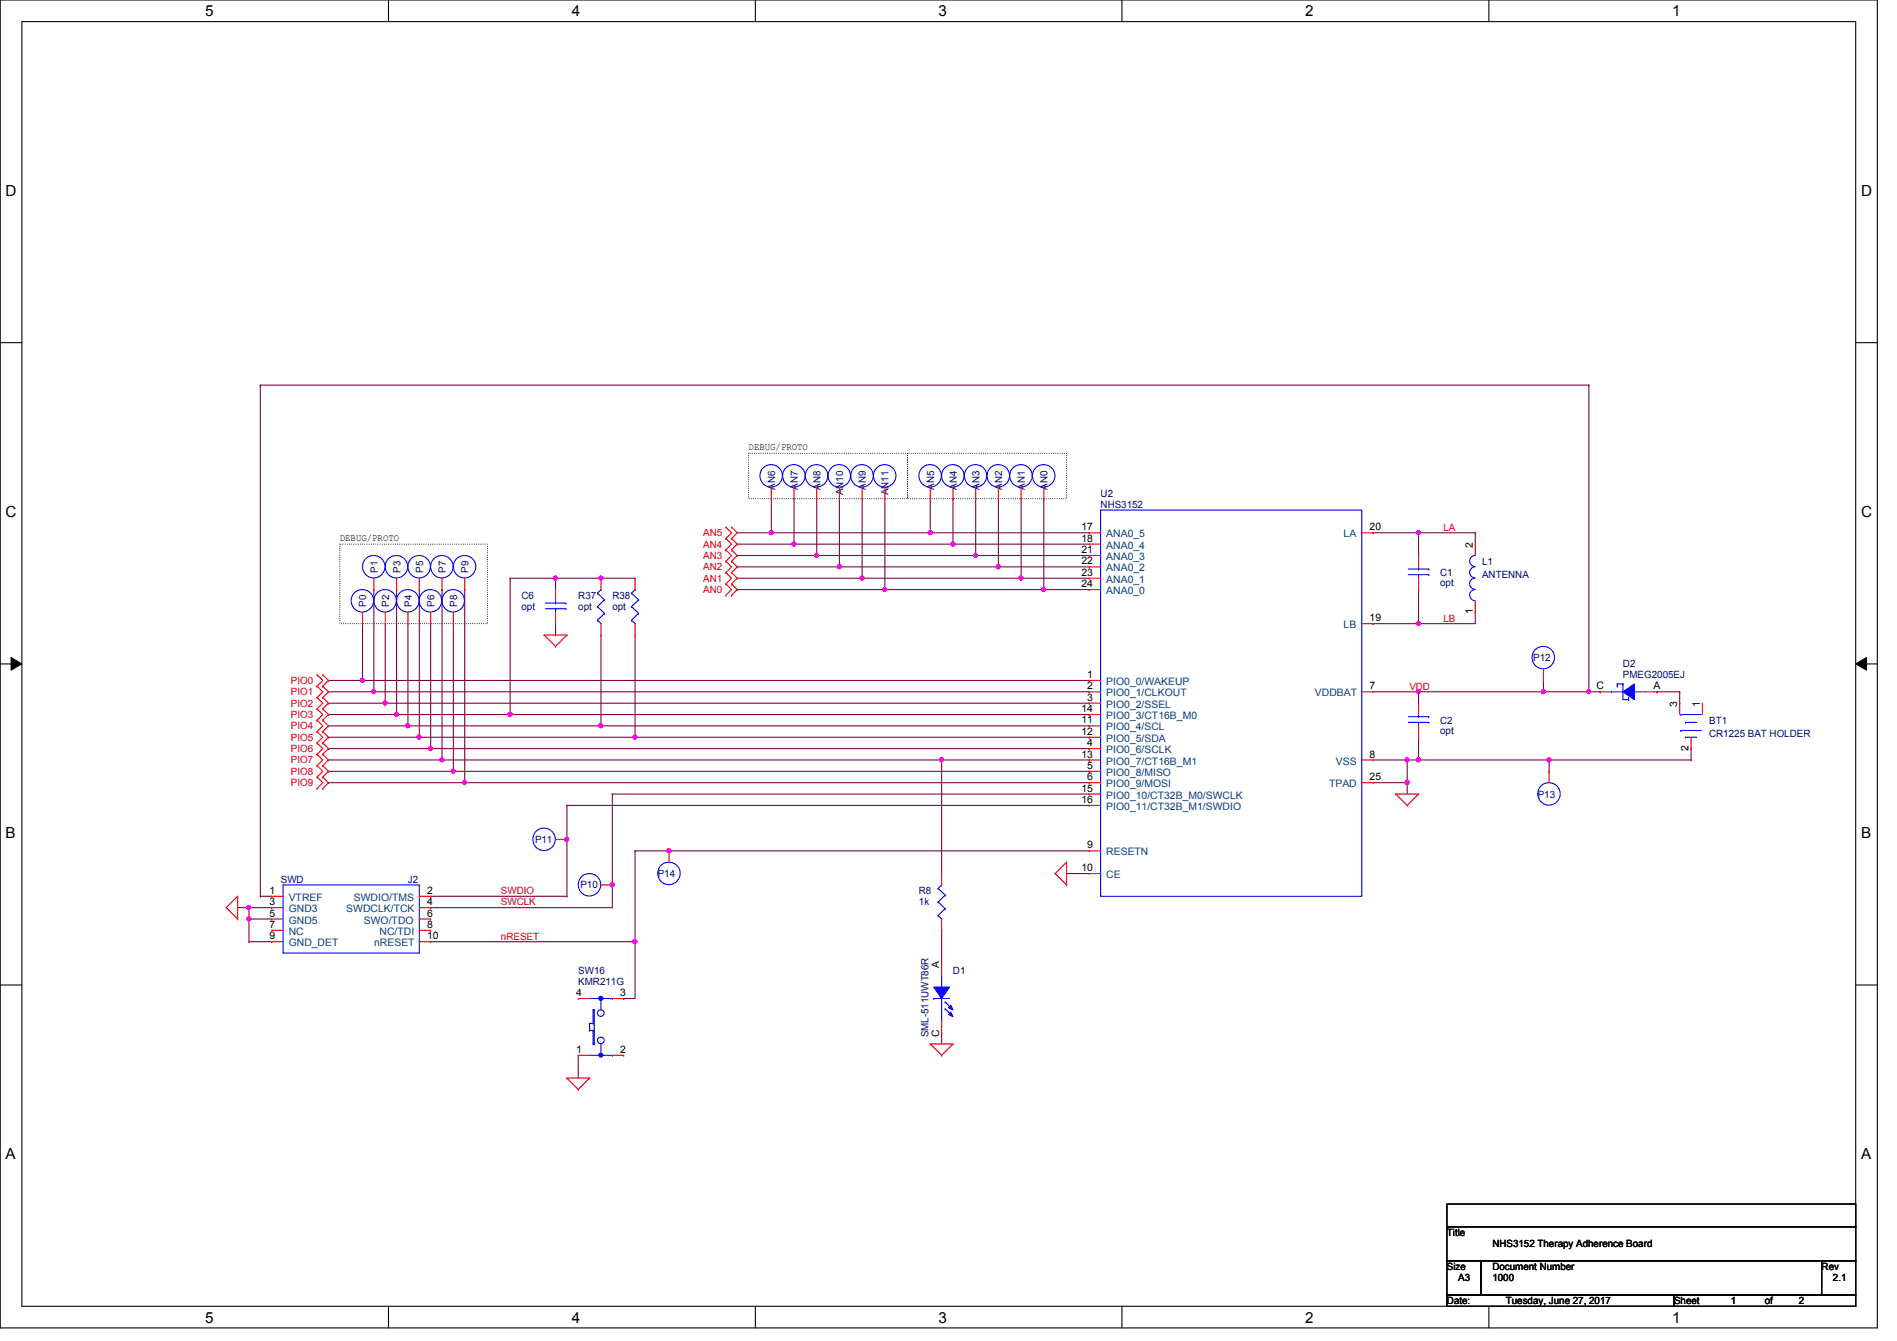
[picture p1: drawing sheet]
<svg xmlns="http://www.w3.org/2000/svg" width="297mm" height="210mm" viewBox="0 0 297 210" stroke-linecap="round" stroke-linejoin="round" font-family="sans-serif">
<path d="M0 0h294v207.9h-294zM3.4 3.4h287.2v201.1h-287.2z" fill="none" stroke="#000" stroke-width=".17"/>
<g fill="#fff">
<path d="M32.1 .4h1.3v2.6h-1.3z"/>
<path d="M32.1 204.9h1.3v2.6h-1.3z"/>
</g>
<path d="M60.8 0v3.4M60.8 204.5v3.4" fill="none" stroke="#000" stroke-width=".17"/>
<g fill="#fff">
<path d="M89.5 .4h1.3v2.6h-1.3z"/>
<path d="M89.5 204.9h1.3v2.6h-1.3z"/>
</g>
<path d="M118.3 0v3.4M118.3 204.5v3.4" fill="none" stroke="#000" stroke-width=".17"/>
<g fill="#fff">
<path d="M147 .4h1.3v2.6h-1.3z"/>
<path d="M147 204.9h1.3v2.6h-1.3z"/>
</g>
<path d="M175.7 0v3.4M175.7 204.5v3.4" fill="none" stroke="#000" stroke-width=".17"/>
<g fill="#fff">
<path d="M204.4 .4h1.3v2.6h-1.3z"/>
<path d="M204.4 204.9h1.3v2.6h-1.3z"/>
</g>
<path d="M233.1 0v3.4M233.1 204.5v3.4" fill="none" stroke="#000" stroke-width=".17"/>
<g fill="#fff">
<path d="M261.8 .4h1.3v2.6h-1.3z"/>
<path d="M261.8 204.9h1.3v2.6h-1.3z"/>
<path d="M.9 28.5h1.7v2.7h-1.7z"/>
<path d="M291.4 28.5h1.7v2.7h-1.7z"/>
<path d="M.9 78.7h1.7v2.7h-1.7z"/>
<path d="M291.4 78.7h1.7v2.7h-1.7z"/>
</g>
<path d="M0 53.6h3.4M290.6 53.6h3.4" fill="none" stroke="#000" stroke-width=".17"/>
<g fill="#fff">
<path d="M.9 129h1.6v2.7h-1.6z"/>
<path d="M291.4 129h1.6v2.7h-1.6z"/>
</g>
<path d="M0 103.9h3.4M290.6 103.9h3.4" fill="none" stroke="#000" stroke-width=".17"/>
<path d="M1.7 102.9l1.7 1-1.7 1zM290.6 103.9l1.7-1v2z" fill="#000"/>
<path d="M1.7 102.9l1.7 1-1.7 1zM290.6 103.9l1.7-1v2z" fill="none" stroke="#000" stroke-width=".16"/>
<g fill="#fff">
<path d="M.9 179.3h1.6v2.6h-1.6z"/>
<path d="M291.4 179.3h1.6v2.6h-1.6z"/>
</g>
<path d="M0 154.2h3.4M290.6 154.2h3.4" fill="none" stroke="#000" stroke-width=".17"/>
<path d="M117.2 71h24.9v7.1h-24.9zM142.1 71h24.9v7.1h-24.9zM53.2 85.2h23.1v12.4h-23.1z" fill="none" stroke="#000" stroke-width=".17" stroke-dasharray="0 .3"/>
<path d="M222.1 83.4h.1M222.1 92.3h.1M222.1 83.4v3.6M222.1 92.3v5.3M222.1 83.4h8.9" fill="none" stroke="#800040" stroke-width=".17"/>
<circle cx="222.1" cy="83.4" r=".32" fill="#f0f"/>
<circle cx="222.1" cy="83.4" r=".32" fill="none" stroke="#f0f" stroke-width=".17"/>
<path d="M222.1 97.6h.1M222.1 97.6h8.9" fill="none" stroke="#800040" stroke-width=".17"/>
<circle cx="222.1" cy="97.6" r=".32" fill="#f0f"/>
<circle cx="222.1" cy="97.6" r=".32" fill="none" stroke="#f0f" stroke-width=".17"/>
<g fill="none" stroke="#800040" stroke-width=".17">
<path d="M248.8 60.3h.1M248.8 60.3v48M231 83.4h.1M231 95.8h.1M231 83.4v1.8M231 95.8v1.8M215 108.3h7.1M222.1 108.3h.1M259.5 108.3h.1M259.5 108.3h3.5M263 108.3h.1M263 108.3v1.8"/>
<path d="M99.4 133.2h.1M99.4 133.2h5.4M99.4 133.2v14.2M104.8 133.2h.1M167 136.7h.1M167 136.7h3.6"/>
</g>
<circle cx="248.8" cy="108.3" r=".32" fill="#f0f"/>
<circle cx="248.8" cy="108.3" r=".32" fill="none" stroke="#f0f" stroke-width=".17"/>
<path d="M39 143.8h.1M39 143.8h3.5" fill="none" stroke="#800040" stroke-width=".17"/>
<circle cx="39" cy="143.8" r=".32" fill="#f0f"/>
<circle cx="39" cy="143.8" r=".32" fill="none" stroke="#f0f" stroke-width=".17"/>
<path d="M37.2 142.1h.1M37.2 142.1h5.3M39 142.1h.1M39 142.1v1.7" fill="none" stroke="#800040" stroke-width=".17"/>
<circle cx="39" cy="142" r=".32" fill="#f0f"/>
<circle cx="39" cy="142" r=".32" fill="none" stroke="#f0f" stroke-width=".17"/>
<g fill="none" stroke="#800040" stroke-width=".17">
<path d="M40.8 60.3h.1M40.8 60.3v80M40.8 60.3h208M58.5 108.3h112.1M170.6 108.3h.1M248.8 108.3h1.8M250.6 108.3h.1M39 147.4h.1M39 143.8h.1M39 147.4h3.5M39 143.8v3.6M40.8 140.3h.1"/>
<path d="M40.8 140.3h1.7M67.4 140.3h.1M67.4 140.3h21.4M147.4 145.6h.1M147.4 145.6v5.4"/>
</g>
<circle cx="58.5" cy="108.3" r=".32" fill="#f0f"/>
<circle cx="58.5" cy="108.3" r=".32" fill="none" stroke="#f0f" stroke-width=".17"/>
<path d="M56.8 106.5h113.8M63.9 113.6h30.2M65.7 115.4h33.7M94.1 113.6h.1M99.4 115.4h.1M170.6 106.5h.1" fill="none" stroke="#800040" stroke-width=".17"/>
<circle cx="56.7" cy="106.5" r=".32" fill="#f0f"/>
<circle cx="56.7" cy="106.5" r=".32" fill="none" stroke="#f0f" stroke-width=".17"/>
<path d="M60.3 110.1h110.3M170.6 110.1h.1" fill="none" stroke="#800040" stroke-width=".17"/>
<circle cx="60.3" cy="110" r=".32" fill="#f0f"/>
<circle cx="60.3" cy="110" r=".32" fill="none" stroke="#f0f" stroke-width=".17"/>
<path d="M62.1 111.8h17.8M67.4 117.2h103.2M79.9 111.8h.1M170.6 117.2h.1" fill="none" stroke="#800040" stroke-width=".17"/>
<circle cx="67.4" cy="117.2" r=".32" fill="#f0f"/>
<circle cx="67.4" cy="117.2" r=".32" fill="none" stroke="#f0f" stroke-width=".17"/>
<path d="M69.2 119h78.2M147.4 119h.1M71 120.7h99.6M170.6 120.7h.1" fill="none" stroke="#800040" stroke-width=".17"/>
<circle cx="71" cy="120.7" r=".32" fill="#f0f"/>
<circle cx="71" cy="120.7" r=".32" fill="none" stroke="#f0f" stroke-width=".17"/>
<path d="M72.8 122.5h97.8M170.6 122.5h.1" fill="none" stroke="#800040" stroke-width=".17"/>
<circle cx="72.7" cy="122.5" r=".32" fill="#f0f"/>
<circle cx="72.7" cy="122.5" r=".32" fill="none" stroke="#f0f" stroke-width=".17"/>
<path d="M222.1 108.3h.1M222.1 108.3h19.6M147.4 161.6h.1M147.4 161.6v1.8" fill="none" stroke="#800040" stroke-width=".17"/>
<circle cx="222.1" cy="108.3" r=".32" fill="#f0f"/>
<circle cx="222.1" cy="108.3" r=".32" fill="none" stroke="#f0f" stroke-width=".17"/>
<path d="M215 83.4h.1M215 97.6h.1M215 83.4h7.1M215 97.6h7.1M88.8 126.1h.1M88.8 126.1h81.8M88.8 131.4v8.9M95.9 124.3h.1M95.9 124.3h74.7M88.8 140.3h.1" fill="none" stroke="#800040" stroke-width=".17"/>
<circle cx="88.7" cy="131.4" r=".32" fill="#f0f"/>
<circle cx="88.7" cy="131.4" r=".32" fill="none" stroke="#f0f" stroke-width=".17"/>
<path d="M95.9 138.5h.1M95.9 124.3v14.2" fill="none" stroke="#800040" stroke-width=".17"/>
<circle cx="95.9" cy="138.5" r=".32" fill="#f0f"/>
<circle cx="95.9" cy="138.5" r=".32" fill="none" stroke="#f0f" stroke-width=".17"/>
<path d="M67.4 147.4h32M99.4 147.4h.1" fill="none" stroke="#800040" stroke-width=".17"/>
<circle cx="99.4" cy="147.4" r=".32" fill="#f0f"/>
<circle cx="99.4" cy="147.4" r=".32" fill="none" stroke="#f0f" stroke-width=".17"/>
<path d="M58.5 92.3h.1M58.5 92.3v16M62.1 92.3h.1M62.1 92.3v19.5" fill="none" stroke="#800040" stroke-width=".17"/>
<circle cx="62.1" cy="111.8" r=".32" fill="#f0f"/>
<circle cx="62.1" cy="111.8" r=".32" fill="none" stroke="#f0f" stroke-width=".17"/>
<path d="M65.7 92.3h.1M65.7 92.3v23.1" fill="none" stroke="#800040" stroke-width=".17"/>
<circle cx="65.6" cy="115.4" r=".32" fill="#f0f"/>
<circle cx="65.6" cy="115.4" r=".32" fill="none" stroke="#f0f" stroke-width=".17"/>
<path d="M69.2 92.3h.1M69.2 92.3v26.7" fill="none" stroke="#800040" stroke-width=".17"/>
<circle cx="69.2" cy="118.9" r=".32" fill="#f0f"/>
<circle cx="69.2" cy="118.9" r=".32" fill="none" stroke="#f0f" stroke-width=".17"/>
<g fill="none" stroke="#800040" stroke-width=".17">
<path d="M56.8 97.6v8.9M60.3 97.6v12.5M63.9 97.6v16M72.8 92.3h.1M72.8 92.3v30.2h-21.4M51.4 119h.1M51.4 115.4h.1M51.4 111.8h.1M51.4 108.3h.1M51.4 106.5h.1M51.4 110.1h.1M51.4 119h17.8"/>
<path d="M51.4 115.4h14.3M51.4 111.8h10.7M51.4 108.3h7.1M51.4 106.5h5.4M51.4 110.1h8.9M56.8 106.5h.1M60.3 110.1h.1M63.9 113.6h.1M51.4 122.5h.1"/>
</g>
<circle cx="63.9" cy="113.6" r=".32" fill="#f0f"/>
<circle cx="63.9" cy="113.6" r=".32" fill="none" stroke="#f0f" stroke-width=".17"/>
<g fill="none" stroke="#800040" stroke-width=".17">
<path d="M67.4 97.6v19.6M71 97.6v23.1M115.4 90.5h.1M115.4 88.7h.1M115.4 87h.1M115.4 85.2h.1M115.4 92.3h.1M115.4 90.5h19.6M115.4 88.7h16M115.4 87h12.5M115.4 85.2h8.9M115.4 83.4h5.4"/>
<path d="M115.4 92.3h23.2M120.8 83.4h.1M51.4 113.6h.1M51.4 117.2h.1M51.4 113.6h12.5M51.4 117.2h16M67.4 117.2h.1M147.4 119h.1M147.4 119v17.7M147.4 119h23.2M170.6 119h.1M51.4 120.7h.1"/>
<path d="M51.4 120.7h19.6M71 120.7h.1M88.8 131.4h.1M88.8 126.1v5.3M95.9 138.5h.1M95.9 138.5v3.6h-28.5M67.4 142.1h.1"/>
</g>
<circle cx="147.4" cy="118.9" r=".32" fill="#f0f"/>
<circle cx="147.4" cy="118.9" r=".32" fill="none" stroke="#f0f" stroke-width=".17"/>
<path d="M215 119h5.3M220.3 119h.1M220.3 119v3.5M242.6 119v1.7M215 122.5h5.3M220.3 122.5h.1M242.6 120.7h.1M97.7 156.3h.1M99.4 147.4h.1M99.4 147.4v8.9h-1.7M90.5 165.2h.1M90.5 165.2v3.5" fill="none" stroke="#800040" stroke-width=".17"/>
<circle cx="220.3" cy="122.5" r=".32" fill="#f0f"/>
<circle cx="220.3" cy="122.5" r=".32" fill="none" stroke="#f0f" stroke-width=".17"/>
<circle cx="220.3" cy="118.9" r=".32" fill="#f0f"/>
<circle cx="220.3" cy="118.9" r=".32" fill="none" stroke="#f0f" stroke-width=".17"/>
<path d="M220.3 119h22.3M222.1 119h.1M222.1 115.4h.1M222.1 115.4v3.6M220.3 122.5h.1M220.3 122.5v1.8" fill="none" stroke="#800040" stroke-width=".17"/>
<circle cx="242.5" cy="118.9" r=".32" fill="#f0f"/>
<circle cx="242.5" cy="118.9" r=".32" fill="none" stroke="#f0f" stroke-width=".17"/>
<circle cx="222.1" cy="118.9" r=".32" fill="#f0f"/>
<circle cx="222.1" cy="118.9" r=".32" fill="none" stroke="#f0f" stroke-width=".17"/>
<path d="M241.7 108.3h.1M241.7 106.5v1.8M242.6 119h22.2M264.8 117.2h.1M264.8 119h.1M264.8 117.2v1.8" fill="none" stroke="#800040" stroke-width=".17"/>
<circle cx="241.7" cy="108.3" r=".32" fill="#f0f"/>
<circle cx="241.7" cy="108.3" r=".32" fill="none" stroke="#f0f" stroke-width=".17"/>
<path d="M145.7 78.1h.1M145.7 78.1v5.3M145.7 83.4h.1M145.7 83.4h24.9M241.7 108.3h.1M241.7 108.3h7.1" fill="none" stroke="#800040" stroke-width=".17"/>
<circle cx="145.6" cy="83.4" r=".32" fill="#f0f"/>
<circle cx="145.6" cy="83.4" r=".32" fill="none" stroke="#f0f" stroke-width=".17"/>
<path d="M149.2 78.1h.1M149.2 78.1v7.1M149.2 85.2h.1M149.2 85.2h21.4" fill="none" stroke="#800040" stroke-width=".17"/>
<circle cx="149.2" cy="85.1" r=".32" fill="#f0f"/>
<circle cx="149.2" cy="85.1" r=".32" fill="none" stroke="#f0f" stroke-width=".17"/>
<g fill="none" stroke="#800040" stroke-width=".17">
<path d="M152.8 78.1h.1M152.8 78.1v8.9M156.3 78.1h.1M156.3 78.1v10.6M159.9 78.1h.1M159.9 78.1v12.4M163.4 78.1h.1M163.4 78.1v14.2M152.8 87h.1M152.8 87h17.8M156.3 88.7h.1M156.3 88.7h14.3"/>
<path d="M159.9 90.5h.1M159.9 90.5h10.7M163.4 92.3h.1M163.4 92.3h7.2M222.1 110.1h.1M222.1 108.3v1.8M104.8 133.2h.1M104.8 133.2h65.8"/>
</g>
<circle cx="104.7" cy="133.2" r=".32" fill="#f0f"/>
<circle cx="104.7" cy="133.2" r=".32" fill="none" stroke="#f0f" stroke-width=".17"/>
<path d="M87 90.5h.1M87 90.5v1.8" fill="none" stroke="#800040" stroke-width=".17"/>
<circle cx="87" cy="90.5" r=".32" fill="#f0f"/>
<circle cx="87" cy="90.5" r=".32" fill="none" stroke="#f0f" stroke-width=".17"/>
<path d="M87 90.5h12.4M94.1 90.5h.1M99.4 90.5h.1" fill="none" stroke="#800040" stroke-width=".17"/>
<circle cx="94.1" cy="90.5" r=".32" fill="#f0f"/>
<circle cx="94.1" cy="90.5" r=".32" fill="none" stroke="#f0f" stroke-width=".17"/>
<path d="M94.1 99.4v14.2M94.1 113.6h.1" fill="none" stroke="#800040" stroke-width=".17"/>
<circle cx="94.1" cy="113.6" r=".32" fill="#f0f"/>
<circle cx="94.1" cy="113.6" r=".32" fill="none" stroke="#f0f" stroke-width=".17"/>
<path d="M99.4 99.4v16M94.1 113.6h76.5M99.4 115.4h.1M99.4 115.4h71.2M170.6 113.6h.1M170.6 115.4h.1" fill="none" stroke="#800040" stroke-width=".17"/>
<circle cx="99.4" cy="115.4" r=".32" fill="#f0f"/>
<circle cx="99.4" cy="115.4" r=".32" fill="none" stroke="#f0f" stroke-width=".17"/>
<path d="M79.9 90.5h.1M79.9 90.5h7.1M79.9 90.5v21.3M87 99.4h.1M87 97.6v1.8M79.9 111.8h.1M79.9 111.8h90.7M170.6 111.8h.1" fill="none" stroke="#800040" stroke-width=".17"/>
<circle cx="79.9" cy="111.8" r=".32" fill="#f0f"/>
<circle cx="79.9" cy="111.8" r=".32" fill="none" stroke="#f0f" stroke-width=".17"/>
<path d="M138.6 78.1v14.2M138.6 92.3h.1M138.6 92.3h24.8" fill="none" stroke="#800040" stroke-width=".17"/>
<circle cx="163.4" cy="92.3" r=".32" fill="#f0f"/>
<circle cx="163.4" cy="92.3" r=".32" fill="none" stroke="#f0f" stroke-width=".17"/>
<circle cx="138.5" cy="92.3" r=".32" fill="#f0f"/>
<circle cx="138.5" cy="92.3" r=".32" fill="none" stroke="#f0f" stroke-width=".17"/>
<path d="M135 78.1v12.4M135 90.5h.1M135 90.5h24.9" fill="none" stroke="#800040" stroke-width=".17"/>
<circle cx="159.9" cy="90.5" r=".32" fill="#f0f"/>
<circle cx="159.9" cy="90.5" r=".32" fill="none" stroke="#f0f" stroke-width=".17"/>
<circle cx="135" cy="90.5" r=".32" fill="#f0f"/>
<circle cx="135" cy="90.5" r=".32" fill="none" stroke="#f0f" stroke-width=".17"/>
<path d="M131.4 78.1v10.6M131.4 88.7h.1M131.4 88.7h24.9" fill="none" stroke="#800040" stroke-width=".17"/>
<circle cx="156.3" cy="88.7" r=".32" fill="#f0f"/>
<circle cx="156.3" cy="88.7" r=".32" fill="none" stroke="#f0f" stroke-width=".17"/>
<circle cx="131.4" cy="88.7" r=".32" fill="#f0f"/>
<circle cx="131.4" cy="88.7" r=".32" fill="none" stroke="#f0f" stroke-width=".17"/>
<path d="M127.9 78.1v8.9M127.9 87h.1M127.9 87h24.9" fill="none" stroke="#800040" stroke-width=".17"/>
<circle cx="152.8" cy="86.9" r=".32" fill="#f0f"/>
<circle cx="152.8" cy="86.9" r=".32" fill="none" stroke="#f0f" stroke-width=".17"/>
<circle cx="127.9" cy="86.9" r=".32" fill="#f0f"/>
<circle cx="127.9" cy="86.9" r=".32" fill="none" stroke="#f0f" stroke-width=".17"/>
<path d="M124.3 78.1v7.1M124.3 85.2h.1" fill="none" stroke="#800040" stroke-width=".17"/>
<circle cx="124.3" cy="85.1" r=".32" fill="#f0f"/>
<circle cx="124.3" cy="85.1" r=".32" fill="none" stroke="#f0f" stroke-width=".17"/>
<path d="M120.8 78.1v5.3M120.8 83.4h.1M124.3 85.2h.1M124.3 85.2h24.9" fill="none" stroke="#800040" stroke-width=".17"/>
<circle cx="120.7" cy="83.4" r=".32" fill="#f0f"/>
<circle cx="120.7" cy="83.4" r=".32" fill="none" stroke="#f0f" stroke-width=".17"/>
<path d="M120.8 83.4h24.9M145.7 83.4h.1" fill="none" stroke="#800040" stroke-width=".17"/>
<g fill="none" stroke="#f00" stroke-width=".17">
<path d="M120.8 78.1h.1M120.8 76.3v1.8M127.9 78.1h.1M127.9 76.3v1.8M135 78.1h.1M135 76.3v1.8M149.2 78.1h.1M149.2 76.3v1.8M152.8 78.1h.1M152.8 76.3v1.8M163.4 78.1h.1M163.4 76.3v1.8"/>
<path d="M56.8 97.6h.1M56.8 95.8v1.8M60.3 97.6h.1M60.3 95.8v1.8M62.1 92.3h.1M62.1 90.5v1.8M67.4 97.6h.1M67.4 95.8v1.8M69.2 92.3h.1M69.2 90.5v1.8M72.8 92.3h.1M72.8 90.5v1.8"/>
<path d="M85.2 99.4h.1M85.2 99.4h3.6M85.2 99.4l1.8 1.8M87 92.3h.1M87 97.6h.1M87 92.3v1.8M87 95.8v1.8M88.8 99.4h.1M88.8 99.4l-1.8 1.8M99.4 99.4h.1M99.4 90.5h.1M99.4 90.5v1.8"/>
<path d="M99.4 97.6v1.8M113.7 93.2h.1M113.7 91.4h.1M113.7 89.6h.1M113.7 87.8h.1M113.7 86.1h.1M113.7 84.3h.1M113.7 82.5h.1M113.7 91.4l.9 .9-.9 .9M113.7 89.6l.9 .9-.9 .9M113.7 87.8l.9 .9-.9 .9M113.7 86.1l.9 .9-.9 .8"/>
<path d="M113.7 84.3l.9 .9-.9 .9M113.7 82.5l.9 .9-.9 .9M114.6 91.4h.1M114.6 93.2h.1M114.6 89.6h.1M114.6 87.8h.1M114.6 86.1h.1M114.6 84.3h.1M114.6 82.5h.1M114.6 91.4l.8 .9-.8 .9M114.6 89.6l.8 .9-.8 .9M114.6 87.8l.8 .9-.8 .9"/>
<path d="M114.6 86.1l.8 .9-.8 .8M114.6 84.3l.8 .9-.8 .9M114.6 82.5l.8 .9-.8 .9M170.6 88.7h.1M170.6 87h.1M170.6 85.2h.1M170.6 83.4h.1M170.6 92.3h.1M170.6 90.5h.1M170.6 88.7h1.7M170.6 87h1.7M170.6 85.2h1.7"/>
<path d="M170.6 83.4h1.7M170.6 92.3h1.7M170.6 90.5h1.7M213.2 83.4h1.8M213.2 97.6h1.8M215 97.6h.1M215 83.4h.1M222.1 87h.1M222.1 92.3h.1M222.1 87v1.7M222.1 90.5v1.8M231 95.8h.1"/>
<path d="M231 85.2h.1M231 85.2v1.8M231 94.1v1.7M49.7 109.2h.1M49.7 107.4h.1M49.7 105.6h.1M49.7 111h.1M49.7 112.7h.1M49.7 114.5h.1M49.7 116.3h.1M49.7 118.1h.1M49.7 119.8h.1"/>
<path d="M49.7 107.4l.8 .9-.8 .9M49.7 105.6l.8 .9-.8 .9M49.7 109.2l.8 .9-.8 .9M49.7 111l.8 .8-.8 .9M49.7 112.7l.8 .9-.8 .9M49.7 114.5l.8 .9-.8 .9M49.7 116.3l.8 .9-.8 .9M49.7 119.8l.8 .9-.8 .9M49.7 118.1l.8 .9-.8 .8M50.5 107.4h.1M50.5 109.2h.1M50.5 105.6h.1"/>
<path d="M50.5 111h.1M50.5 112.7h.1M50.5 114.5h.1M50.5 116.3h.1M50.5 118.1h.1M50.5 119.8h.1M50.5 107.4l.9 .9-.9 .9M50.5 105.6l.9 .9-.9 .9M50.5 109.2l.9 .9-.9 .9M50.5 111l.9 .8-.9 .9M50.5 112.7l.9 .9-.9 .9M50.5 114.5l.9 .9-.9 .9"/>
<path d="M50.5 116.3l.9 .9-.9 .9M50.5 119.8l.9 .9-.9 .9M50.5 118.1l.9 .9-.9 .8M87 101.2h.1M170.6 106.5h.1M170.6 108.3h.1M170.6 110.1h.1M170.6 117.2h.1M170.6 113.6h.1M170.6 115.4h.1M170.6 119h.1M170.6 111.8h.1"/>
<path d="M170.6 106.5h1.7M170.6 108.3h1.7M170.6 110.1h1.7M170.6 117.2h1.7M170.6 119h1.7M170.6 113.6h1.7M170.6 115.4h1.7M170.6 111.8h1.7M213.2 108.3h1.8M213.2 119h1.8M215 108.3h.1M215 119h.1"/>
<path d="M222.1 110.1h.1M222.1 115.4h.1M222.1 110.1v1.7M222.1 113.6v1.8M241.7 106.5h.1M241.7 104.7v1.8M49.7 121.6h.1M49.7 123.4h.1M49.7 121.6l.8 .9-.8 .9M50.5 121.6h.1M50.5 123.4h.1M50.5 121.6l.9 .9-.9 .9"/>
<path d="M87 131.4h1.8M88.8 131.4h.1M104.8 133.2h.1M104.8 133.2v1.8M147.4 136.7h.1M147.4 136.7v1.8M165.2 136.7h.1M165.2 136.7l1.8 1.8M167 138.5h.1M167 135h.1M167 135v3.5M167 135l-1.8 1.7"/>
<path d="M170.6 120.7h.1M170.6 122.5h.1M170.6 133.2h.1M170.6 136.7h.1M170.6 124.3h.1M170.6 126.1h.1M170.6 124.3h1.7M170.6 120.7h1.7M170.6 122.5h1.7M170.6 133.2h1.7M170.6 136.7h1.7M170.6 126.1h1.7"/>
<path d="M213.2 122.5h1.8M215 122.5h.1M218.6 124.3h.1M218.6 124.3h3.5M218.6 124.3l1.7 1.8M220.3 126.1h.1M222.1 124.3h.1M222.1 124.3l-1.8 1.8M35.4 142.1h.1M35.4 142.1l1.8 1.7M37.2 140.3h.1M37.2 143.8h.1"/>
<path d="M37.2 140.3v3.5M37.2 140.3l-1.8 1.8M42.5 140.3h.1M42.5 142.1h.1M42.5 143.8h.1M42.5 147.4h.1M42.5 145.6h.1M42.5 140.3h1.8M42.5 142.1h1.8M42.5 143.8h1.8M42.5 145.6h1.8M42.5 147.4h1.8"/>
<path d="M65.7 140.3h1.7M65.7 142.1h1.7M65.7 143.8h1.7M65.7 145.6h1.7M65.7 147.4h1.7M67.4 140.3h.1M67.4 142.1h.1M67.4 143.8h.1M67.4 145.6h.1M67.4 147.4h.1M147.4 145.6h.1M147.4 143.8v1.8"/>
<path d="M88.8 168.7h.1M88.8 168.7h3.5M88.8 168.7l1.7 1.8M90.5 170.5h.1M92.3 168.7h.1M92.3 168.7l-1.8 1.8M145.7 163.4h.1M145.7 163.4h3.5M145.7 163.4l1.7 1.8M147.4 165.2h.1M149.2 163.4h.1M149.2 163.4l-1.8 1.8"/>
</g>
<path d="M226.6 188.5h64v3.5h-64zM226.6 192h64v5.4h-64zM226.6 197.4h5.3v5.3h-5.3zM231.9 197.4h53.3v5.3h-53.3zM285.2 197.4h5.4v5.3h-5.4zM226.6 202.7h35.5v1.8h-35.5zM262.1 202.7h28.5v1.8h-28.5z" fill="none" stroke="#000" stroke-width=".17"/>
<g fill="none" stroke="#00f" stroke-width=".17">
<path d="M172.3 79.8h40.9v60.5h-40.9zM85.4 95.3h3.2M85.4 94.4h3.2M87 94.4h.1M87 95.3h.1M87 94.1v.3M87 95.3v.5M88.6 95.3h.1M88.6 94.4h.1M98.9 97.1h.1M98.9 95h.1M98.9 92.8h.1"/>
<path d="M98.9 97.1l.5 .5M98.9 95l1.1 1M98.9 92.8l1.1 1.1M99.4 92.3h.1M99.4 92.3l-.5 .5M100 96h.1M100 93.9h.1M100 96l-1.1 1.1M100 93.9l-1.1 1.1M220.5 90h3.2M220.5 89.1h3.2M222.1 89.1h.1"/>
<path d="M222.1 90h.1M222.1 88.7v.4M222.1 90v.5M223.7 90h.1M223.7 89.1h.1M231 92.3a.87 .87 0 0 0-.9 .9 .87 .87 0 0 0 .9 .8M231 90.5a.87 .87 0 0 0-.9 .9 .87 .87 0 0 0 .9 .8M231 88.7a.87 .87 0 0 0-.9 .9 .87 .87 0 0 0 .9 .9M231 87a.87 .87 0 0 0-.9 .8 .87 .87 0 0 0 .9 .9M220.5 113.1h3.2M220.5 112.2h3.2M222.1 112.2h.1"/>
<path d="M222.1 113.1h.1M222.1 111.8v.4M222.1 113.1v.5M223.7 113.1h.1M223.7 112.2h.1M252.3 108.3h.1M252.3 108.3h1.8M253.2 107.1h.1M253.2 107.1h.9M254.1 107.1h.1M254.1 107.1v2.4h.9M255 109.5h.1"/>
<path d="M255.9 108.3h.1M255.9 108.3h1.8M44.3 138.5h21.4v10.7h-21.4zM146.9 139.1h.1M146.9 139.1l1.1 1M147.4 138.5h.1M147.4 138.5l-.5 .6M146.9 143.3h.1M146.9 141.2h.1M146.9 143.3l.5 .5M146.9 141.2l1.1 1M148 142.2h.1"/>
<path d="M148 140.1h.1M148 142.2l-1.1 1.1M148 140.1l-1.1 1.1"/>
<circle cx="120.7" cy="74.5" r="1.76"/>
<circle cx="127.9" cy="74.5" r="1.76"/>
<circle cx="135" cy="74.5" r="1.76"/>
<circle cx="149.2" cy="74.5" r="1.76"/>
<circle cx="152.8" cy="74.5" r="1.76"/>
<circle cx="163.4" cy="74.5" r="1.76"/>
<circle cx="56.7" cy="94" r="1.76"/>
<circle cx="60.3" cy="94" r="1.76"/>
<circle cx="62.1" cy="88.7" r="1.76"/>
<circle cx="67.4" cy="94" r="1.76"/>
<circle cx="69.2" cy="88.7" r="1.76"/>
<circle cx="72.7" cy="88.7" r="1.76"/>
<circle cx="241.7" cy="102.9" r="1.76"/>
<circle cx="85.2" cy="131.4" r="1.76"/>
<circle cx="104.7" cy="136.7" r="1.76"/>
</g>
<path d="M254.1 108.3l1.8-1.2v2.4z" fill-rule="evenodd" fill="#00f"/>
<g fill="none" stroke="#00f" stroke-width=".17">
<path d="M253.2 107.4h.1M253.2 107.1v.3M254.1 108.3l1.8-1.2v2.4zM255 109.2h.1M255 109.2v.3M92.3 156.3h3.6M92.9 158.1h.1M92.9 158.1v2.1M93 158.1h.1M93 158.1v5.3M94.1 156.3h.1M94.1 156.3v1.8"/>
<path d="M95.9 156.3h.1M92.3 160.2h.1M92.3 161.3h.1M92.3 160.2h.6M92.3 160.2v1.1M92.3 161.3h.6M92.3 165.2h3.6M92.9 160.2h.1M92.9 161.3h.1M92.9 163.4h.1M92.9 161.3v2.1M93 163.4h.1"/>
<path d="M94.1 165.2h.1M94.1 163.4v1.8M95.9 165.2h.1"/>
<circle cx="138.5" cy="74.5" r="1.76"/>
<circle cx="159.9" cy="74.5" r="1.76"/>
<circle cx="65.6" cy="88.7" r="1.76"/>
<circle cx="94.1" cy="158.6" r=".52"/>
<circle cx="94.1" cy="162.9" r=".52"/>
</g>
<path d="M138.6 78.1h.1M138.6 76.3v1.8M159.9 78.1h.1M159.9 76.3v1.8M65.7 92.3h.1M65.7 90.5v1.8M250.6 108.3h.1M250.6 108.3h1.7M257.7 108.3h1.8M259.5 108.3h.1" fill="none" stroke="#f00" stroke-width=".17"/>
<circle cx="94.1" cy="156.3" r=".32" fill="#00f"/>
<circle cx="94.1" cy="156.3" r=".32" fill="none" stroke="#00f" stroke-width=".17"/>
<circle cx="94.1" cy="165.2" r=".32" fill="#00f"/>
<g fill="none" stroke="#00f" stroke-width=".17">
<path d="M93.6 97.1h.1M93.6 95h.1M93.6 92.8h.1M93.6 97.1l.5 .5M93.6 95l1.1 1M93.6 92.8l1.1 1.1M94.1 92.3h.1M94.1 92.3l-.5 .5M94.7 96h.1M94.7 93.9h.1M94.7 96l-1.1 1.1M94.7 93.9l-1.1 1.1"/>
<path d="M263.2 111.8h.1M263.2 114.3h.1M263.2 111.8h3.2M263.2 114.3h3.2M263.9 115.4h.1M263.9 113.1h.1M263.9 115.4h1.8M263.9 113.1h1.8M146.2 156.3h.1M146.2 156.3h2.5M147.4 154.5h.1M147.4 159.9h.1"/>
<path d="M147.4 152.7v1.8M147.4 156.3v3.6"/>
<circle cx="124.3" cy="74.5" r="1.76"/>
<circle cx="131.4" cy="74.5" r="1.76"/>
<circle cx="145.6" cy="74.5" r="1.76"/>
<circle cx="156.3" cy="74.5" r="1.76"/>
<circle cx="58.5" cy="88.7" r="1.76"/>
<circle cx="71" cy="94" r="1.76"/>
<circle cx="92.3" cy="138.5" r="1.76"/>
<circle cx="242.5" cy="124.3" r="1.76"/>
<circle cx="94.1" cy="165.2" r=".32"/>
</g>
<g fill="none" stroke="#f00" stroke-width=".17">
<path d="M124.3 78.1h.1M124.3 76.3v1.8M131.4 78.1h.1M131.4 76.3v1.8M145.7 78.1h.1M145.7 76.3v1.8M156.3 78.1h.1M156.3 76.3v1.8M58.5 92.3h.1M58.5 90.5v1.8M71 97.6h.1M71 95.8v1.8"/>
<path d="M94.1 99.4h.1M94.1 90.5h.1M94.1 90.5v1.8M94.1 97.6v1.8M263 110.1h.1M263 110.1v1.7M264.8 117.2h.1M264.8 115.4v1.8M266.6 110.1h.1M266.6 110.1v1.7M94.1 138.5h1.8M95.9 138.5h.1"/>
<path d="M242.6 120.7h.1M242.6 120.7v1.8M90.5 156.3h.1M90.5 156.3h1.8M95.9 156.3h1.8M97.7 156.3h.1M90.5 165.2h.1M90.5 165.2h1.8M95.9 165.2h1.8M97.7 165.2h.1"/>
</g>
<path d="M146.2 154.5h2.5l-1.3 1.8z" fill-rule="evenodd" fill="#00f"/>
<path d="M146.2 154.5h2.5l-1.3 1.8z" fill="none" stroke="#00f" stroke-width=".17"/>
<path d="M148.9 158.4l.3 .7-.7-.3z" fill-rule="evenodd" fill="#00f"/>
<path d="M148.9 158.4l.3 .7-.7-.3z" fill="none" stroke="#00f" stroke-width=".17"/>
<path d="M148.9 157.4l.3 .7-.7-.4z" fill-rule="evenodd" fill="#00f"/>
<g fill="none" stroke="#00f" stroke-width=".17">
<path d="M148 156.8h.1M148 157.9h.1M148 156.8l1.1 1.1M148 157.9l1.1 1.1M148.9 157.4l.3 .7-.7-.4z"/>
<circle cx="63.9" cy="94" r="1.76"/>
</g>
<path d="M63.9 97.6h.1M63.9 95.8v1.8M147.4 151h.1M147.4 151v1.7M147.4 159.9v1.7M147.4 161.6h.1" fill="none" stroke="#f00" stroke-width=".17"/>
<circle cx="222.1" cy="83.4" r=".32" fill="#f0f"/>
<circle cx="222.1" cy="83.4" r=".32" fill="none" stroke="#f0f" stroke-width=".17"/>
<circle cx="222.1" cy="97.6" r=".32" fill="#f0f"/>
<circle cx="222.1" cy="97.6" r=".32" fill="none" stroke="#f0f" stroke-width=".17"/>
<circle cx="248.8" cy="108.3" r=".32" fill="#f0f"/>
<circle cx="248.8" cy="108.3" r=".32" fill="none" stroke="#f0f" stroke-width=".17"/>
<circle cx="39" cy="143.8" r=".32" fill="#f0f"/>
<circle cx="39" cy="143.8" r=".32" fill="none" stroke="#f0f" stroke-width=".17"/>
<circle cx="39" cy="142" r=".32" fill="#f0f"/>
<circle cx="39" cy="142" r=".32" fill="none" stroke="#f0f" stroke-width=".17"/>
<circle cx="58.5" cy="108.3" r=".32" fill="#f0f"/>
<circle cx="58.5" cy="108.3" r=".32" fill="none" stroke="#f0f" stroke-width=".17"/>
<circle cx="56.7" cy="106.5" r=".32" fill="#f0f"/>
<circle cx="56.7" cy="106.5" r=".32" fill="none" stroke="#f0f" stroke-width=".17"/>
<circle cx="60.3" cy="110" r=".32" fill="#f0f"/>
<circle cx="60.3" cy="110" r=".32" fill="none" stroke="#f0f" stroke-width=".17"/>
<circle cx="67.4" cy="117.2" r=".32" fill="#f0f"/>
<circle cx="67.4" cy="117.2" r=".32" fill="none" stroke="#f0f" stroke-width=".17"/>
<circle cx="71" cy="120.7" r=".32" fill="#f0f"/>
<circle cx="71" cy="120.7" r=".32" fill="none" stroke="#f0f" stroke-width=".17"/>
<circle cx="72.7" cy="122.5" r=".32" fill="#f0f"/>
<circle cx="72.7" cy="122.5" r=".32" fill="none" stroke="#f0f" stroke-width=".17"/>
<circle cx="222.1" cy="108.3" r=".32" fill="#f0f"/>
<circle cx="222.1" cy="108.3" r=".32" fill="none" stroke="#f0f" stroke-width=".17"/>
<circle cx="88.7" cy="131.4" r=".32" fill="#f0f"/>
<circle cx="88.7" cy="131.4" r=".32" fill="none" stroke="#f0f" stroke-width=".17"/>
<circle cx="95.9" cy="138.5" r=".32" fill="#f0f"/>
<circle cx="95.9" cy="138.5" r=".32" fill="none" stroke="#f0f" stroke-width=".17"/>
<circle cx="99.4" cy="147.4" r=".32" fill="#f0f"/>
<circle cx="99.4" cy="147.4" r=".32" fill="none" stroke="#f0f" stroke-width=".17"/>
<circle cx="62.1" cy="111.8" r=".32" fill="#f0f"/>
<circle cx="62.1" cy="111.8" r=".32" fill="none" stroke="#f0f" stroke-width=".17"/>
<circle cx="65.6" cy="115.4" r=".32" fill="#f0f"/>
<circle cx="65.6" cy="115.4" r=".32" fill="none" stroke="#f0f" stroke-width=".17"/>
<circle cx="69.2" cy="118.9" r=".32" fill="#f0f"/>
<circle cx="69.2" cy="118.9" r=".32" fill="none" stroke="#f0f" stroke-width=".17"/>
<circle cx="63.9" cy="113.6" r=".32" fill="#f0f"/>
<circle cx="63.9" cy="113.6" r=".32" fill="none" stroke="#f0f" stroke-width=".17"/>
<circle cx="147.4" cy="118.9" r=".32" fill="#f0f"/>
<circle cx="147.4" cy="118.9" r=".32" fill="none" stroke="#f0f" stroke-width=".17"/>
<circle cx="220.3" cy="122.5" r=".32" fill="#f0f"/>
<circle cx="220.3" cy="122.5" r=".32" fill="none" stroke="#f0f" stroke-width=".17"/>
<circle cx="220.3" cy="118.9" r=".32" fill="#f0f"/>
<circle cx="220.3" cy="118.9" r=".32" fill="none" stroke="#f0f" stroke-width=".17"/>
<circle cx="242.5" cy="118.9" r=".32" fill="#f0f"/>
<circle cx="242.5" cy="118.9" r=".32" fill="none" stroke="#f0f" stroke-width=".17"/>
<circle cx="222.1" cy="118.9" r=".32" fill="#f0f"/>
<circle cx="222.1" cy="118.9" r=".32" fill="none" stroke="#f0f" stroke-width=".17"/>
<circle cx="241.7" cy="108.3" r=".32" fill="#f0f"/>
<circle cx="241.7" cy="108.3" r=".32" fill="none" stroke="#f0f" stroke-width=".17"/>
<circle cx="145.6" cy="83.4" r=".32" fill="#f0f"/>
<circle cx="145.6" cy="83.4" r=".32" fill="none" stroke="#f0f" stroke-width=".17"/>
<circle cx="149.2" cy="85.1" r=".32" fill="#f0f"/>
<circle cx="149.2" cy="85.1" r=".32" fill="none" stroke="#f0f" stroke-width=".17"/>
<circle cx="104.7" cy="133.2" r=".32" fill="#f0f"/>
<circle cx="104.7" cy="133.2" r=".32" fill="none" stroke="#f0f" stroke-width=".17"/>
<circle cx="87" cy="90.5" r=".32" fill="#f0f"/>
<circle cx="87" cy="90.5" r=".32" fill="none" stroke="#f0f" stroke-width=".17"/>
<circle cx="94.1" cy="90.5" r=".32" fill="#f0f"/>
<circle cx="94.1" cy="90.5" r=".32" fill="none" stroke="#f0f" stroke-width=".17"/>
<circle cx="94.1" cy="113.6" r=".32" fill="#f0f"/>
<circle cx="94.1" cy="113.6" r=".32" fill="none" stroke="#f0f" stroke-width=".17"/>
<circle cx="99.4" cy="115.4" r=".32" fill="#f0f"/>
<circle cx="99.4" cy="115.4" r=".32" fill="none" stroke="#f0f" stroke-width=".17"/>
<circle cx="79.9" cy="111.8" r=".32" fill="#f0f"/>
<circle cx="79.9" cy="111.8" r=".32" fill="none" stroke="#f0f" stroke-width=".17"/>
<circle cx="163.4" cy="92.3" r=".32" fill="#f0f"/>
<circle cx="163.4" cy="92.3" r=".32" fill="none" stroke="#f0f" stroke-width=".17"/>
<circle cx="138.5" cy="92.3" r=".32" fill="#f0f"/>
<circle cx="138.5" cy="92.3" r=".32" fill="none" stroke="#f0f" stroke-width=".17"/>
<circle cx="159.9" cy="90.5" r=".32" fill="#f0f"/>
<circle cx="159.9" cy="90.5" r=".32" fill="none" stroke="#f0f" stroke-width=".17"/>
<circle cx="135" cy="90.5" r=".32" fill="#f0f"/>
<circle cx="135" cy="90.5" r=".32" fill="none" stroke="#f0f" stroke-width=".17"/>
<circle cx="156.3" cy="88.7" r=".32" fill="#f0f"/>
<circle cx="156.3" cy="88.7" r=".32" fill="none" stroke="#f0f" stroke-width=".17"/>
<circle cx="131.4" cy="88.7" r=".32" fill="#f0f"/>
<circle cx="131.4" cy="88.7" r=".32" fill="none" stroke="#f0f" stroke-width=".17"/>
<circle cx="152.8" cy="86.9" r=".32" fill="#f0f"/>
<circle cx="152.8" cy="86.9" r=".32" fill="none" stroke="#f0f" stroke-width=".17"/>
<circle cx="127.9" cy="86.9" r=".32" fill="#f0f"/>
<circle cx="127.9" cy="86.9" r=".32" fill="none" stroke="#f0f" stroke-width=".17"/>
<circle cx="124.3" cy="85.1" r=".32" fill="#f0f"/>
<circle cx="124.3" cy="85.1" r=".32" fill="none" stroke="#f0f" stroke-width=".17"/>
<circle cx="120.7" cy="83.4" r=".32" fill="#f0f"/>
<circle cx="120.7" cy="83.4" r=".32" fill="none" stroke="#f0f" stroke-width=".17"/>
<g font-size="2.4">
<text x="32.1" y="2.5">5</text>
<text x="89.5" y="2.5">4</text>
<text x="147" y="2.5">3</text>
<text x="204.4" y="2.5">2</text>
<text x="261.8" y="2.5">1</text>
<text x=".9" y="30.6">D</text>
<text x="291.4" y="30.6">D</text>
<text x=".9" y="80.9">C</text>
<text x="291.4" y="80.9">C</text>
<text x=".9" y="131.2">B</text>
<text x="291.4" y="131.2">B</text>
<text x=".9" y="181.4">A</text>
<text x="291.4" y="181.4">A</text>
<text x="32.1" y="207">5</text>
<text x="89.5" y="207">4</text>
<text x="147" y="207">3</text>
<text x="204.4" y="207">2</text>
<text x="261.8" y="207">1</text>
</g>
<g font-size="1.6">
<text x="117.2" y="70.4">DEBUG/PROTO</text>
<text x="169.3" y="83">17</text>
<text x="214.5" y="83">20</text>
<text x="53.2" y="84.6">DEBUG/PROTO</text>
<text x="169.3" y="88.3">22</text>
<text x="169.3" y="86.6">21</text>
<text x="169.3" y="84.8">18</text>
<text x="230.6" y="85.7" transform="rotate(-90 230.6 85.7)">2</text>
<text x="169.3" y="91.9">24</text>
<text x="169.3" y="90.1">23</text>
<text x="214.5" y="97.2">19</text>
<text x="230.6" y="96.2" transform="rotate(-90 230.6 96.2)">1</text>
<text x="170.2" y="106.1">1</text>
<text x="170.2" y="107.9">2</text>
<text x="214.5" y="107.9">7</text>
<text x="250" y="107.9">C</text>
<text x="258.9" y="107.9">A</text>
<text x="169.3" y="113.2">11</text>
<text x="169.3" y="111.5">14</text>
<text x="170.2" y="109.7">3</text>
<text x="262.6" y="110.6" transform="rotate(-90 262.6 110.6)">3</text>
<text x="266.2" y="110.6" transform="rotate(-90 266.2 110.6)">1</text>
<text x="169.3" y="115">12</text>
<text x="169.3" y="118.6">13</text>
<text x="170.2" y="116.8">4</text>
<text x="214.5" y="118.6">8</text>
<text x="264.4" y="117.5" transform="rotate(-90 264.4 117.5)">2</text>
<text x="169.3" y="123.9">15</text>
<text x="169.3" y="125.7">16</text>
<text x="170.2" y="120.4">5</text>
<text x="170.2" y="122.1">6</text>
<text x="214.5" y="122.1">25</text>
<text x="169.3" y="136.4">10</text>
<text x="170.2" y="132.8">9</text>
<text x="42.2" y="139.9">1</text>
<text x="42.2" y="141.7">3</text>
<text x="42.2" y="143.5">5</text>
<text x="66.9" y="139.9">2</text>
<text x="66.9" y="141.7">4</text>
<text x="66.9" y="143.5">6</text>
<text x="42.2" y="147">9</text>
<text x="42.2" y="145.2">7</text>
<text x="66.9" y="145.2">8</text>
<text x="66.9" y="147">10</text>
<text x="90.2" y="155.9">4</text>
<text x="97.1" y="155.9">3</text>
<text x="147.1" y="151.5" transform="rotate(-90 147.1 151.5)">A</text>
<text x="90.2" y="164.8">1</text>
<text x="97.1" y="164.8">2</text>
<text x="147.1" y="162.3" transform="rotate(-90 147.1 162.3)">C</text>
<text x="226.6" y="193.5">Title</text>
<text x="233.7" y="195.2">NHS3152 Therapy Adherence Board</text>
<text x="226.6" y="198.8">Size</text>
<text x="228.3" y="200.6">A3</text>
<text x="233.7" y="198.8">Document Number</text>
<text x="233.7" y="200.6">1000</text>
<text x="285.2" y="198.8">Rev</text>
<text x="287" y="200.6">2.1</text>
<text x="226.6" y="204.1">Date:</text>
<text x="235.8" y="204.1">Tuesday, June 27, 2017</text>
<text x="262.1" y="204.1">Sheet</text>
<text x="271" y="204.1">1</text>
<text x="276.3" y="204.1">of</text>
<text x="281.7" y="204.1">2</text>
</g>
<g font-size="1.6" fill="#000080">
<text x="121.4" y="76.6" transform="rotate(-90 121.4 76.6)">AN6</text>
<text x="124.9" y="76.6" transform="rotate(-90 124.9 76.6)">AN7</text>
<text x="128.5" y="76.6" transform="rotate(-90 128.5 76.6)">AN8</text>
<text x="132" y="77.5" transform="rotate(-90 132 77.5)">AN10</text>
<text x="135.6" y="76.6" transform="rotate(-90 135.6 76.6)">AN9</text>
<text x="139.1" y="77.5" transform="rotate(-90 139.1 77.5)">AN11</text>
<text x="146.3" y="76.6" transform="rotate(-90 146.3 76.6)">AN5</text>
<text x="149.8" y="76.6" transform="rotate(-90 149.8 76.6)">AN4</text>
<text x="153.4" y="76.6" transform="rotate(-90 153.4 76.6)">AN3</text>
<text x="156.9" y="76.6" transform="rotate(-90 156.9 76.6)">AN2</text>
<text x="160.5" y="76.6" transform="rotate(-90 160.5 76.6)">AN1</text>
<text x="164" y="76.6" transform="rotate(-90 164 76.6)">AN0</text>
<text x="172.3" y="77.7">U2</text>
<text x="172.3" y="79.5">NHS3152</text>
<text x="59.1" y="89.6" transform="rotate(-90 59.1 89.6)">P1</text>
<text x="62.7" y="89.6" transform="rotate(-90 62.7 89.6)">P3</text>
<text x="66.2" y="89.6" transform="rotate(-90 66.2 89.6)">P5</text>
<text x="69.8" y="89.6" transform="rotate(-90 69.8 89.6)">P7</text>
<text x="73.4" y="89.6" transform="rotate(-90 73.4 89.6)">P9</text>
<text x="232.1" y="88.4">L1</text>
<text x="57.4" y="95" transform="rotate(-90 57.4 95)">P0</text>
<text x="60.9" y="95" transform="rotate(-90 60.9 95)">P2</text>
<text x="64.5" y="95" transform="rotate(-90 64.5 95)">P4</text>
<text x="68" y="95" transform="rotate(-90 68 95)">P6</text>
<text x="71.6" y="95" transform="rotate(-90 71.6 95)">P8</text>
<text x="81.7" y="93.7">C6</text>
<text x="81.7" y="95.5">opt</text>
<text x="90.5" y="93.7">R37</text>
<text x="90.5" y="95.5">opt</text>
<text x="95.9" y="93.7">R38</text>
<text x="95.9" y="95.5">opt</text>
<text x="225.5" y="90.2">C1</text>
<text x="225.5" y="91.8">opt</text>
<text x="232.1" y="90.5">ANTENNA</text>
<text x="240.1" y="103.5">P12</text>
<text x="254.1" y="104.4">D2</text>
<text x="254.1" y="106.2">PMEG2005EJ</text>
<text x="225.5" y="113.3">C2</text>
<text x="267.6" y="113.3">BT1</text>
<text x="225.5" y="114.9">opt</text>
<text x="267.6" y="115.4">CR1225 BAT HOLDER</text>
<text x="240.8" y="124.8">P13</text>
<text x="83.8" y="132">P11</text>
<text x="103" y="137.3">P14</text>
<text x="44" y="138.2">SWD</text>
<text x="63.9" y="138.2">J2</text>
<text x="90.9" y="139.1">P10</text>
<text x="143.9" y="140">R8</text>
<text x="143.9" y="141.7">1k</text>
<text x="90.5" y="152.4">SW16</text>
<text x="90.5" y="154.2">KMR211G</text>
<text x="149.2" y="152.4">D1</text>
<text x="145.4" y="162.3" transform="rotate(-90 145.4 162.3)">SML-511UWT86R</text>
</g>
<g font-size="1.6" fill="#f00">
<text x="110.1" y="83.9">AN5</text>
<text x="226" y="83.1">LA</text>
<text x="110.1" y="89.3">AN2</text>
<text x="110.1" y="87.5">AN3</text>
<text x="110.1" y="85.7">AN4</text>
<text x="110.1" y="92.8">AN0</text>
<text x="110.1" y="91.1">AN1</text>
<text x="226" y="97.3">LB</text>
<text x="45.5" y="107.1">PIO0</text>
<text x="220.7" y="107.9">VDD</text>
<text x="45.5" y="108.8">PIO1</text>
<text x="45.5" y="110.6">PIO2</text>
<text x="45.5" y="112.4">PIO3</text>
<text x="45.5" y="114.2">PIO4</text>
<text x="45.5" y="116">PIO5</text>
<text x="45.5" y="117.7">PIO6</text>
<text x="45.5" y="119.5">PIO7</text>
<text x="45.5" y="121.3">PIO8</text>
<text x="45.5" y="123.1">PIO9</text>
<text x="78.4" y="140">SWDIO</text>
<text x="78.4" y="141.7">SWCLK</text>
<text x="78.4" y="147.1">nRESET</text>
</g>
<g font-size="1.6" fill="#004080">
<text x="173.2" y="89.5">ANA0_2</text>
<text x="173.2" y="87.7">ANA0_3</text>
<text x="173.2" y="85.9">ANA0_4</text>
<text x="173.2" y="84.1">ANA0_5</text>
<text x="210.4" y="84.1">LA</text>
<text x="173.2" y="93">ANA0_0</text>
<text x="173.2" y="91.2">ANA0_1</text>
<text x="210.4" y="98.3">LB</text>
<text x="173.2" y="107.2">PIO0_0/WAKEUP</text>
<text x="173.2" y="109">PIO0_1/CLKOUT</text>
<text x="173.2" y="110.8">PIO0_2/SSEL</text>
<text x="173.2" y="112.6">PIO0_3/CT16B_M0</text>
<text x="205.9" y="109">VDDBAT</text>
<text x="173.2" y="117.9">PIO0_6/SCLK</text>
<text x="173.2" y="114.3">PIO0_4/SCL</text>
<text x="173.2" y="116.1">PIO0_5/SDA</text>
<text x="173.2" y="119.7">PIO0_7/CT16B_M1</text>
<text x="209.2" y="119.7">VSS</text>
<text x="173.2" y="121.5">PIO0_8/MISO</text>
<text x="173.2" y="123.2">PIO0_9/MOSI</text>
<text x="173.2" y="125">PIO0_10/CT32B_M0/SWCLK</text>
<text x="208.1" y="123.2">TPAD</text>
<text x="173.2" y="126.8">PIO0_11/CT32B_M1/SWDIO</text>
<text x="173.2" y="133.9">RESETN</text>
<text x="173.2" y="137.5">CE</text>
<text x="45.2" y="141">VTREF</text>
<text x="45.2" y="142.8">GND3</text>
<text x="54.2" y="142.8">SWDCLK/TCK</text>
<text x="55.4" y="141">SWDIO/TMS</text>
<text x="45.2" y="144.6">GND5</text>
<text x="45.2" y="148.1">GND_DET</text>
<text x="45.2" y="146.3">NC</text>
<text x="57" y="144.6">SWO/TDO</text>
<text x="58.6" y="148.1">nRESET</text>
<text x="59.4" y="146.3">NC/TDI</text>
</g>
</svg>
